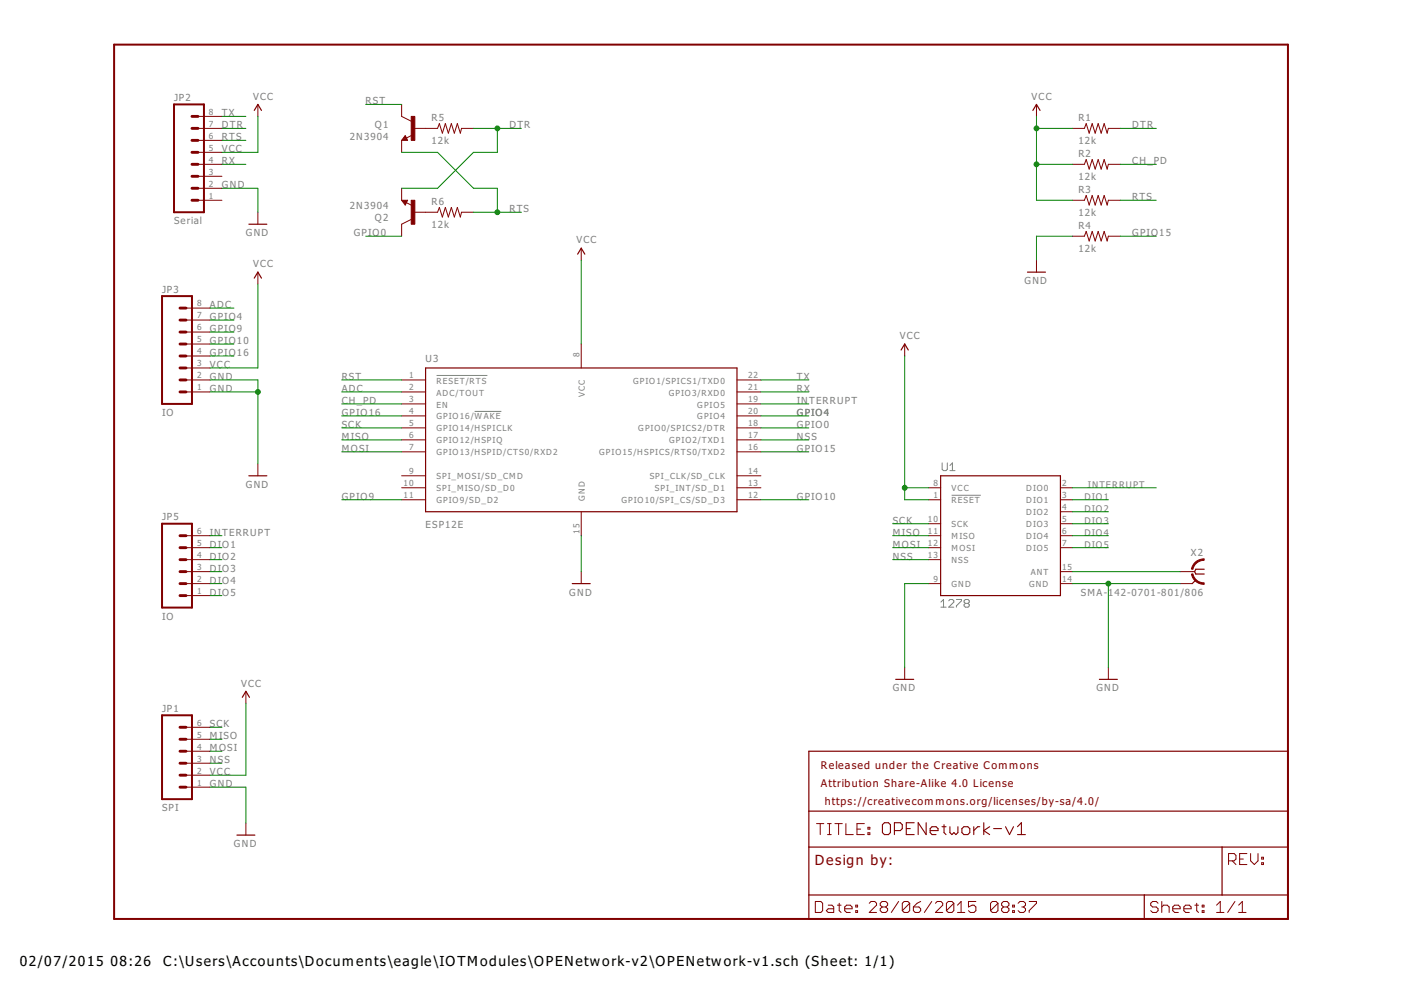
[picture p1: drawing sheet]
<svg xmlns="http://www.w3.org/2000/svg" width="297mm" height="210mm" viewBox="0 0 297 210" stroke-linecap="round" stroke-linejoin="round" font-family="sans-serif">
<g fill="none" stroke="#808080" stroke-width=".21">
<path d="M92.6 79.6h10.7M100.6 87.2h5.7M199.7 98.1v1.4l.3 .3h.6l.3-.3v-1.4M201.4 99.8h1.1M201.4 98.7l.5-.6v1.7M201.8 105h6.1M199.5 127.7l.5-.6v1.6M199.5 128.7h1.1M201.1 127.4l.3-.3h.6l.2 .3v.3l-1.1 1h1.1M202.8 127.1h1.1v.3l-1.1 1.1v.2M204.7 127.9l-.3 .3v.3l.3 .2h.5l.3-.2v-.3l-.3-.3M204.7 127.9l-.3-.2v-.3l.3-.3h.5l.3 .3v.3l-.3 .2"/>
<path d="M204.7 127.9h.5"/>
</g>
<path d="M24.2 9.5h248.9v185.3h-248.9zM36.9 22.1h6.3v22.9h-6.3zM34.4 62.8h6.3v22.8h-6.3zM34.4 111h6.3v17.8h-6.3zM34.4 151.7h6.3v17.7h-6.3z" fill="none" stroke="#800000" stroke-width=".42"/>
<g fill="none" stroke="#800000" stroke-width=".25">
<path d="M53.9 23.4l.8-1.3 .7 1.3M85.9 29.3l-.1 .2h.4l-.3-.5-.5 .6h.8M219 23.4l.8-1.3 .7 1.3M52.8 47.5h3.8M53.9 59l.8-1.3 .7 1.3M86.2 42.6h-.8l.5 .6 .3-.5h-.4l.1 .3M122.5 53.9l.7-1.3 .8 1.3M217.8 57.7h3.9M90.2 78h66.1v30.5h-66.1zM191.1 74.2l.7-1.3 .8 1.3M52.8 100.9h3.8M199.4 100.9h25.4v25.4h-25.4z"/>
<path d="M121.3 123.7h3.8M253.5 123l-.7 .7M255.3 120.7h-1.8l-.2 .5 .2 .5h1.8M51.4 147.8l.7-1.2 .8 1.2M171.5 159.3h101.6v35.5h-101.6zM189.9 144h3.8M233.1 144h3.8M50.2 177.1h3.8M171.5 179.6h101.6M171.5 172h101.6M259.1 179.6v10.2M171.5 189.8h101.6"/>
<path d="M242.6 189.8v5"/>
</g>
<g fill="none" stroke="#800000" stroke-width=".21">
<path d="M42 39.9h5.1M42 37.4h5.1M42 34.8h5.1M42 32.3h5.1M42 29.8h5.1M42 27.2h5.1M42 24.7h5.1M54.7 22.1v2.6M85.2 22.1v2.6l2 1M85.2 29.8v2.5M85.2 39.9v2.6M85.9 28.7l.5 1.1h-1.2z"/>
<path d="M87.4 28.7l-1.3 .6M87.7 27.2h5.1l.4-1 .6 2 .6-2 .7 2 .6-2 .6 2 .7-2 .6 2 .3-1h2.5M219.8 22.1v2.6M227.4 34.8h2.5l.4-1 .6 2.1 .7-2.1 .6 2.1 .6-2.1 .7 2.1 .6-2.1 .6 2.1 .3-1.1h2.5M227.4 27.2h2.5l.4-1 .6 2 .7-2 .6 2 .6-2 .7 2 .6-2 .6 2 .3-1h2.5M42 42.5h5.1M54.7 45v2.5M54.7 57.7v2.5M85.2 42.5h1.2l-.5 1zM86.1 43l1.3 .6M87.2 46.5l-2 1v2.6M87.7 45h5.1l.4-1 .6 2 .6-2 .7 2 .6-2 .6 2 .7-2 .6 2 .3-1h2.5"/>
<path d="M123.2 52.6v2.6M219.8 55.2v2.5M227.4 42.5h2.5l.4-1.1 .6 2.1 .7-2.1 .6 2.1 .6-2.1 .7 2.1 .6-2.1 .6 2.1 .3-1h2.5M227.4 50.1h2.5l.4-1 .6 2 .7-2 .6 2 .6-2 .7 2 .6-2 .6 2 .3-1h2.5M39.4 78h5.1M39.4 75.5h5.1M39.4 72.9h5.1M39.4 70.4h5.1M39.4 67.9h5.1M39.4 65.3h5.1M123.2 72.9v5.1M191.8 72.9v2.6"/>
<path d="M39.4 80.6h5.1M39.4 83.1h5.1M54.7 98.3v2.6M85.2 80.6h5M85.2 83.1h5M85.2 85.6h5M85.2 88.2h5M85.2 90.7h5M85.2 93.3h5M85.2 95.8h5M156.3 80.6h5M156.3 83.1h5"/>
<path d="M156.3 85.6h5M156.3 88.2h5M156.3 90.7h5M156.3 93.3h5M156.3 95.8h5M39.4 113.6h5.1M39.4 116.1h5.1M39.4 118.7h5.1M85.2 106h5M85.2 100.9h5M85.2 103.4h5M123.2 108.5v5.1"/>
<path d="M156.3 106h5M156.3 100.9h5M156.3 103.4h5M196.9 106h2.5M196.9 103.4h2.5M196.9 111h2.5M196.9 113.6h2.5M196.9 116.1h2.5M196.9 118.7h2.5M224.8 106h2.6M224.8 103.4h2.6M224.8 108.5h2.6"/>
<path d="M224.8 111h2.6M224.8 113.6h2.6M224.8 116.1h2.6M39.4 121.2h5.1M39.4 123.7h5.1M39.4 126.3h5.1M123.2 121.2v2.5M196.9 123.7h2.5M224.8 121.2h2.6M224.8 123.7h2.6M250.2 121.2h3.1M250.2 123.7h2.6"/>
<path d="M39.4 159.3h5.1M39.4 156.7h5.1M39.4 154.2h5.1M52.1 146.6v2.5M191.8 141.5v2.5M235 141.5v2.5M39.4 166.9h5.1M39.4 164.4h5.1M39.4 161.8h5.1M52.1 174.5v2.6M173.1 174.6h1.6M173.9 174.6v2.4"/>
<path d="M175.5 174.6h.7M175.5 177h.7M175.9 174.6v2.4M177 174.6h1.6M177.8 174.6v2.4M179.3 174.6v2.4h1.6M181.7 175.8h.8M183.3 174.6h-1.6v2.4h1.6M184 176.6h.4v.4h-.4zM184 175.4h.4v.4h-.4zM172.9 191.1h1.1l.4 .4v1.6l-.4 .4h-1.1zM175.6 191.9h.8l.4 .4v1.2h-1.2l-.4-.4 .4-.4h1.2"/>
<path d="M177.5 191.9h.8M177.9 191.5v1.6l.4 .4M179.1 192.7h1.6v-.4l-.4-.4h-.8l-.4 .4v.8l.4 .4h.8M181.4 193.1h.4v.4h-.4zM181.4 191.9h.4v.4h-.4zM184.3 191.5l.4-.4h.8l.3 .4v.4l-1.5 1.6h1.5M187 192.3l-.4 .4v.4l.4 .4h.8l.4-.4v-.4l-.4-.4M187 192.3l-.4-.4v-.4l.4-.4h.8l.4 .4v.4l-.4 .4M187 192.3h.8M190.5 191.1l-1.5 2.4M192.9 191.5v1.6l-.4 .4h-.8l-.4-.4M192.9 191.5l-.4-.4h-.8l-.4 .4v1.6"/>
<path d="M192.9 191.5l-1.6 1.6M193.7 192.3h1.1l.4 .4v.4l-.4 .4h-.8l-.3-.4zM195.2 191.1l-.8 .4-.7 .8M197.5 191.1l-1.5 2.4M198.3 191.5l.4-.4h.8l.4 .4v.4l-1.6 1.6h1.6M202.2 191.5v1.6l-.4 .4h-.7l-.4-.4M202.2 191.5l-.4-.4h-.7l-.4 .4v1.6M202.2 191.5l-1.5 1.6M203 193.5h1.6M203 191.9l.8-.8v2.4M206.9 191.1h-1.6v1.2l.8-.4h.4l.4 .4v.8l-.4 .4h-.8l-.4-.4M211.6 191.5v1.6l-.4 .4h-.8l-.4-.4"/>
<path d="M211.6 191.5l-.4-.4h-.8l-.4 .4v1.6M211.6 191.5l-1.6 1.6M212.7 192.3l-.3 .4v.4l.3 .4h.8l.4-.4v-.4l-.4-.4M212.7 192.3l-.3-.4v-.4l.3-.4h.8l.4 .4v.4l-.4 .4M212.7 192.3h.8M214.7 193.1h.4v.4h-.4zM214.7 191.9h.4v.4h-.4zM215.9 191.5l.4-.4h.7l.4 .4v.4l-.4 .4M216.6 192.3h.4M217 192.3l.4 .4v.4l-.4 .4h-.7l-.4-.4M218.2 191.1h1.6v.4l-1.6 1.6v.4M245.5 191.5l-.3-.4h-.8l-.4 .4v.4l.4 .4h.8l.3 .4v.4l-.3 .4h-.8l-.4-.4"/>
<path d="M246.3 192.3l.4-.4h.8l.4 .4v1.2M246.3 191.1v2.4M248.6 192.7h1.6v-.4l-.4-.4h-.8l-.4 .4v.8l.4 .4h.8M251 192.7h1.5v-.4l-.3-.4h-.8l-.4 .4v.8l.4 .4h.8M253.3 191.9h.8M253.7 191.5v1.6l.4 .4M254.9 193.1h.4v.4h-.4zM254.9 191.9h.4v.4h-.4zM257.9 193.5h1.6M257.9 191.9l.8-.8v2.4M260.5 182.5h1.2l.3-.4v-.7l-.3-.4h-1.2v2.3M261.3 182.5l.7 .8"/>
<path d="M261.8 191.1l-1.5 2.4M262.6 193.5h1.6M262.6 191.9l.8-.8v2.4M262.8 182.1h.8M264.4 181h-1.6v2.3h1.6M265.2 181v1.5l.7 .8 .8-.8v-1.5M267.5 182.9h.4v.4h-.4zM267.5 181.8h.4v.3h-.4z"/>
</g>
<g fill="none" stroke="#800000" stroke-width=".23">
<path d="M187.5 174.4h.9l.4 .5v1.6l-.4 .5h-.9l-.4-.5v-1.6zM189.6 176.1h1.3l.4-.4v-.8l-.4-.5h-1.3v2.6M192.2 175.7h.8M193.8 174.4h-1.6v2.6h1.6M196.4 174.4v2.6l-1.7-2.6v2.6M197.2 176.1h1.7v-.4l-.4-.4h-.9l-.4 .4v.8l.4 .5h.9M199.7 175.3h.9M200.2 174.9v1.6l.4 .5M201.4 175.3v1.2l.4 .5 .4-.5 .5 .5 .4-.5v-1.2M203.9 175.7l.5-.4h.8l.4 .4v.8l-.4 .5h-.8l-.5-.5zM206.5 175.3v1.7M207.7 175.3h-.4l-.8 .8"/>
<path d="M208.6 174.4v2.6M209.8 175.3l-1.2 .8 1.2 .9M210.7 175.7h1.6M213.2 175.3l.8 1.7 .9-1.7M215.7 177h1.7M215.7 175.3l.9-.9v2.6"/>
</g>
<g fill="#800000" stroke="#800000" stroke-width=".21">
<path d="M253.4 119.2l1.2-.6 .7-.1v.3a2.4 2.4 0 0 0-2.4 1.9l-.3-.1 .1-.2z" fill-rule="evenodd"/>
<path d="M252.6 121.7h.3a2.35 2.35 0 0 0 2.4 1.9v.3a2.67 2.67 0 0 1-2.7-2.2z" fill-rule="evenodd"/>
</g>
<g fill="none" stroke="#800000" stroke-width=".61">
<path d="M40.7 37.4h1.3M40.7 39.9h1.3M40.7 32.3h1.3M40.7 34.8h1.3M40.7 29.8h1.3M40.7 27.2h1.3M40.7 24.7h1.3M40.7 42.5h1.3M38.2 78h1.2M38.2 72.9h1.2M38.2 75.5h1.2M38.2 70.4h1.2"/>
<path d="M38.2 67.9h1.2M38.2 65.3h1.2M38.2 80.6h1.2M38.2 83.1h1.2M38.2 116.1h1.2M38.2 118.7h1.2M38.2 113.6h1.2M38.2 121.2h1.2M38.2 123.7h1.2M38.2 126.3h1.2M38.2 156.7h1.2M38.2 159.3h1.2"/>
<path d="M38.2 154.2h1.2M38.2 161.8h1.2M38.2 164.4h1.2M38.2 166.9h1.2"/>
</g>
<g fill="#800000" stroke="#800000" stroke-width=".21">
<path d="M87.2 24.7h.7v5.1h-.7z"/>
<path d="M87.2 42.5h.7v5h-.7z"/>
</g>
<g fill="none" stroke="#008000" stroke-width=".21">
<path d="M47.1 27.2h5M47.1 34.8h5M47.1 39.9h7.6v5.1M47.1 24.7h5M47.1 29.8h5M54.7 24.7v7.6h-7.6M77.5 22.1h7.7M85.2 32.3h7.6l7.6 7.6h5.1v5.1M100.4 27.2h10.1M105.5 27.2v5.1h-5.1l-7.6 7.6h-7.6M219.8 24.7v17.8h7.6M219.8 27.2h7.6"/>
<path d="M219.8 34.8h7.6M237.5 27.2h7.7M237.5 34.8h7.7M77.5 50.1h7.7M100.4 45h10.1M123.2 55.2v17.7M227.4 50.1h-7.6v5.1M237.5 42.5h7.7M237.5 50.1h7.7M44.5 67.9h5.1M44.5 65.3h5.1M44.5 70.4h5.1"/>
<path d="M44.5 72.9h5.1M44.5 75.5h5.1M54.7 60.2v17.8h-10.2M191.8 75.5v30.5h5.1M44.5 80.6h10.2v17.7M44.5 83.1h10.2M72.5 83.1h12.7M72.5 80.6h12.7M72.5 90.7h12.7M72.5 93.3h12.7M72.5 95.8h12.7M72.5 85.6h12.7"/>
<path d="M72.5 88.2h12.7M161.3 83.1h10.2M161.3 80.6h10.2M161.3 90.7h10.2M161.3 93.3h10.2M161.3 95.8h10.2M161.3 85.6h10.2M161.3 88.2h10.2M44.5 113.6h2.6M44.5 116.1h2.6M44.5 118.7h2.6M72.5 106h12.7"/>
<path d="M123.2 113.6v7.6M161.3 106h10.2M189.3 111h7.6M189.3 113.6h7.6M189.3 116.1h7.6M189.3 118.7h7.6M191.8 103.4h5.1M227.4 103.4h17.8M227.4 106h7.6M227.4 111h7.6M227.4 113.6h7.6M227.4 116.1h7.6"/>
<path d="M227.4 108.5h7.6M44.5 123.7h2.6M44.5 121.2h2.6M44.5 126.3h2.6M196.9 123.7h-5.1v17.8M227.4 123.7h22.8M227.4 121.2h22.8M235 123.7v17.8M44.5 154.2h2.6M44.5 156.7h2.6M44.5 159.3h2.6M52.1 149.1v15.3h-7.6"/>
<path d="M44.5 166.9h7.6v7.6M44.5 161.8h2.6"/>
</g>
<g fill="#008000" stroke="#008000" stroke-width=".21">
<circle cx="191.8" cy="103.4" r=".51"/>
<circle cx="219.8" cy="27.2" r=".51"/>
<circle cx="219.8" cy="34.8" r=".51"/>
<circle cx="235" cy="123.7" r=".51"/>
<circle cx="54.7" cy="83.1" r=".51"/>
<circle cx="105.5" cy="27.2" r=".51"/>
<circle cx="105.5" cy="45" r=".51"/>
</g>
<text font-size="3.6" fill="#800000" x="172.8" y="183.4">Design by:</text>
<g font-size="3.5">
<text x="4.2" y="204.7">02/07/2015</text>
<text x="23.4" y="204.7">08:26</text>
<text x="34.6" y="204.7">C:\Users\Accounts\Documents\eagle\IOTModules\OPENetwork-v2\OPENetwork-v1.sch (Sheet: 1/1)</text>
</g>
<g font-size="2.7" fill="#800000">
<text x="174" y="163.1">Released under the Creative Commons</text>
<text x="174" y="166.9">Attribution Share-Alike 4.0 License</text>
<text x="174.9" y="170.7">https://creativecommons.org/licenses/by-sa/4.0/</text>
</g>
<g font-size="2.5" fill="#808080">
<text x="36.9" y="21.4">JP2</text>
<text x="53.7" y="21.1">VCC</text>
<text x="77.5" y="22.2">RST</text>
<text x="218.7" y="21.1">VCC</text>
<text x="47.1" y="27.2">DTR</text>
<text x="47.1" y="24.7">TX</text>
<text x="47.1" y="29.8">RTS</text>
<text x="74.2" y="29.8">2N3904</text>
<text x="79.5" y="27.2">Q1</text>
<text x="91.5" y="25.7">R5</text>
<text x="108" y="27.2">DTR</text>
<text x="228.6" y="25.7">R1</text>
<text x="240.1" y="27.2">DTR</text>
<text x="47.1" y="32.3">VCC</text>
<text x="47.1" y="34.8">RX</text>
<text x="91.5" y="30.5">12k</text>
<text x="228.6" y="30.5">12k</text>
<text x="228.6" y="33.3">R2</text>
<text x="240.1" y="34.8">CH_PD</text>
<text x="47.1" y="39.9">GND</text>
<text x="228.6" y="38.1">12k</text>
<text x="228.6" y="41">R3</text>
<text x="36.9" y="47.5">Serial</text>
<text x="74.2" y="44.2">2N3904</text>
<text x="79.5" y="46.8">Q2</text>
<text x="91.5" y="43.5">R6</text>
<text x="108" y="45">RTS</text>
<text x="228.6" y="45.8">12k</text>
<text x="240.1" y="42.5">RTS</text>
<text x="52.1" y="50.1">GND</text>
<text x="75" y="50.1">GPIO0</text>
<text x="91.5" y="48.3">12k</text>
<text x="122.2" y="51.6">VCC</text>
<text x="228.6" y="53.4">12k</text>
<text x="228.6" y="48.6">R4</text>
<text x="240.1" y="50.1">GPIO15</text>
<text x="53.7" y="56.7">VCC</text>
<text x="34.4" y="62">JP3</text>
<text x="44.5" y="65.3">ADC</text>
<text x="217.2" y="60.2">GND</text>
<text x="44.5" y="67.9">GPIO4</text>
<text x="44.5" y="70.4">GPIO9</text>
<text x="190.8" y="71.9">VCC</text>
<text x="44.5" y="72.9">GPIO10</text>
<text x="44.5" y="75.5">GPIO16</text>
<text x="90.2" y="76.8">U3</text>
<text x="44.5" y="78">VCC</text>
<text x="44.5" y="80.6">GND</text>
<text x="44.5" y="83.1">GND</text>
<text x="72.4" y="83.1">ADC</text>
<text x="72.4" y="80.6">RST</text>
<text x="169" y="80.6">TX</text>
<text x="169" y="83.1">RX</text>
<text x="34.4" y="88.2">IO</text>
<text x="72.4" y="85.6">CH_PD</text>
<text x="72.4" y="88.2">GPIO16</text>
<text x="169" y="85.6">INTERRUPT</text>
<text x="169" y="88.2">GPIO4</text>
<text x="72.4" y="90.7">SCK</text>
<text x="72.4" y="93.3">MISO</text>
<text x="72.4" y="95.8">MOSI</text>
<text x="169" y="93.3">NSS</text>
<text x="169" y="95.8">GPIO15</text>
<text x="169" y="90.7">GPIO0</text>
<text x="52.1" y="103.4">GND</text>
<text x="72.4" y="106">GPIO9</text>
<text x="169" y="106">GPIO10</text>
<text x="34.4" y="110.3">JP5</text>
<text x="44.5" y="113.6">INTERRUPT</text>
<text x="90.2" y="112.1">ESP12E</text>
<text x="189.3" y="111">SCK</text>
<text x="189.3" y="113.6">MISO</text>
<text x="44.5" y="116.1">DIO1</text>
<text x="44.5" y="118.7">DIO2</text>
<text x="189.3" y="116.1">MOSI</text>
<text x="189.3" y="118.7">NSS</text>
<text x="252.5" y="117.9">X2</text>
<text x="44.5" y="121.2">DIO3</text>
<text x="44.5" y="123.7">DIO4</text>
<text x="34.4" y="131.4">IO</text>
<text x="44.5" y="126.3">DIO5</text>
<text x="120.7" y="126.3">GND</text>
<text x="229.2" y="126.3">SMA-142-0701-801/806</text>
<text x="51.1" y="145.6">VCC</text>
<text x="189.3" y="146.6">GND</text>
<text x="232.4" y="146.6">GND</text>
<text x="34.4" y="150.9">JP1</text>
<text x="44.5" y="154.2">SCK</text>
<text x="44.5" y="156.7">MISO</text>
<text x="44.5" y="159.3">MOSI</text>
<text x="44.5" y="161.8">NSS</text>
<text x="44.5" y="164.4">VCC</text>
<text x="44.5" y="166.9">GND</text>
<text x="34.4" y="172">SPI</text>
<text x="49.6" y="179.6">GND</text>
</g>
<g font-size="2.3" fill="#808080">
<text x="229.9" y="106">DIO1</text>
<text x="230.7" y="103.4">INTERRUPT</text>
<text x="229.9" y="108.5">DIO2</text>
<text x="229.9" y="111">DIO3</text>
<text x="229.9" y="113.6">DIO4</text>
<text x="229.9" y="116.1">DIO5</text>
</g>
<g font-size="2.1" fill="#808080">
<text x="44.3" y="29.4">6</text>
<text x="44.3" y="26.9">7</text>
<text x="44.3" y="24.3">8</text>
<text x="44.3" y="34.5">4</text>
<text x="44.3" y="32">5</text>
<text x="44.3" y="39.6">2</text>
<text x="44.3" y="37">3</text>
<text x="44.3" y="42.1">1</text>
<text x="41.8" y="65">8</text>
<text x="41.8" y="70">6</text>
<text x="41.8" y="67.5">7</text>
<text x="41.8" y="77.7">3</text>
<text x="41.8" y="75.1">4</text>
<text x="41.8" y="72.6">5</text>
<text x="122.9" y="75.7" transform="rotate(-90 122.9 75.7)">8</text>
<text x="41.8" y="82.7">1</text>
<text x="41.8" y="80.2">2</text>
<text x="86.7" y="80.2">1</text>
<text x="86.7" y="82.7">2</text>
<text x="92.6" y="81.3">RESET/RTS</text>
<text x="92.6" y="83.9">ADC/TOUT</text>
<text x="134.3" y="81.3">GPIO1/SPICS1/TXD0</text>
<text x="141.8" y="83.9">GPIO3/RXD0</text>
<text x="158.6" y="82.7">21</text>
<text x="158.6" y="80.2">22</text>
<text x="86.7" y="85.3">3</text>
<text x="86.7" y="87.8">4</text>
<text x="92.6" y="86.4">EN</text>
<text x="92.6" y="88.9">GPIO16/WAKE</text>
<text x="124" y="84.2" transform="rotate(-90 124 84.2)">VCC</text>
<text x="147.8" y="86.4">GPIO5</text>
<text x="147.8" y="88.9">GPIO4</text>
<text x="158.6" y="85.3">19</text>
<text x="158.6" y="87.8">20</text>
<text x="86.7" y="90.4">5</text>
<text x="86.7" y="92.9">6</text>
<text x="86.7" y="95.4">7</text>
<text x="92.6" y="91.5">GPIO14/HSPICLK</text>
<text x="92.6" y="94">GPIO12/HSPIQ</text>
<text x="135.3" y="91.5">GPIO0/SPICS2/DTR</text>
<text x="141.9" y="94">GPIO2/TXD1</text>
<text x="158.6" y="95.4">16</text>
<text x="158.6" y="92.9">17</text>
<text x="158.6" y="90.4">18</text>
<text x="86.7" y="100.5">9</text>
<text x="92.6" y="96.6">GPIO13/HSPID/CTS0/RXD2</text>
<text x="92.6" y="101.6">SPI_MOSI/SD_CMD</text>
<text x="127.1" y="96.6">GPIO15/HSPICS/RTS0/TXD2</text>
<text x="137.7" y="101.6">SPI_CLK/SD_CLK</text>
<text x="158.6" y="100.5">14</text>
<text x="85.6" y="105.6">11</text>
<text x="85.6" y="103.1">10</text>
<text x="92.6" y="106.7">GPIO9/SD_D2</text>
<text x="92.6" y="104.2">SPI_MISO/SD_D0</text>
<text x="124" y="106.2" transform="rotate(-90 124 106.2)">GND</text>
<text x="131.8" y="106.7">GPIO10/SPI_CS/SD_D3</text>
<text x="138.8" y="104.2">SPI_INT/SD_D1</text>
<text x="158.6" y="105.6">12</text>
<text x="158.6" y="103.1">13</text>
<text x="197.9" y="105.6">1</text>
<text x="197.9" y="103.1">8</text>
<text x="201.8" y="106.7">RESET</text>
<text x="201.8" y="104.2">VCC</text>
<text x="217.6" y="104.2">DIO0</text>
<text x="217.6" y="106.7">DIO1</text>
<text x="225.2" y="103.1">2</text>
<text x="225.2" y="105.6">3</text>
<text x="41.8" y="113.2">6</text>
<text x="122.9" y="113.2" transform="rotate(-90 122.9 113.2)">15</text>
<text x="196.7" y="110.7">10</text>
<text x="196.7" y="113.2">11</text>
<text x="201.8" y="111.8">SCK</text>
<text x="217.6" y="109.3">DIO2</text>
<text x="217.6" y="111.8">DIO3</text>
<text x="225.2" y="108.1">4</text>
<text x="225.2" y="110.7">5</text>
<text x="225.2" y="113.2">6</text>
<text x="41.8" y="118.3">4</text>
<text x="41.8" y="115.8">5</text>
<text x="196.7" y="115.8">12</text>
<text x="196.7" y="118.3">13</text>
<text x="201.8" y="114.3">MISO</text>
<text x="201.8" y="116.9">MOSI</text>
<text x="201.8" y="119.4">NSS</text>
<text x="217.6" y="114.3">DIO4</text>
<text x="217.6" y="116.9">DIO5</text>
<text x="225.2" y="115.8">7</text>
<text x="41.8" y="125.9">1</text>
<text x="41.8" y="123.4">2</text>
<text x="41.8" y="120.8">3</text>
<text x="197.9" y="123.4">9</text>
<text x="201.8" y="124.5">GND</text>
<text x="218.2" y="124.5">GND</text>
<text x="218.5" y="122">ANT</text>
<text x="225.2" y="123.4">14</text>
<text x="225.2" y="120.8">15</text>
<text x="41.8" y="153.9">6</text>
<text x="41.8" y="161.5">3</text>
<text x="41.8" y="158.9">4</text>
<text x="41.8" y="156.4">5</text>
<text x="41.8" y="166.5">1</text>
<text x="41.8" y="164">2</text>
</g>
</svg>
